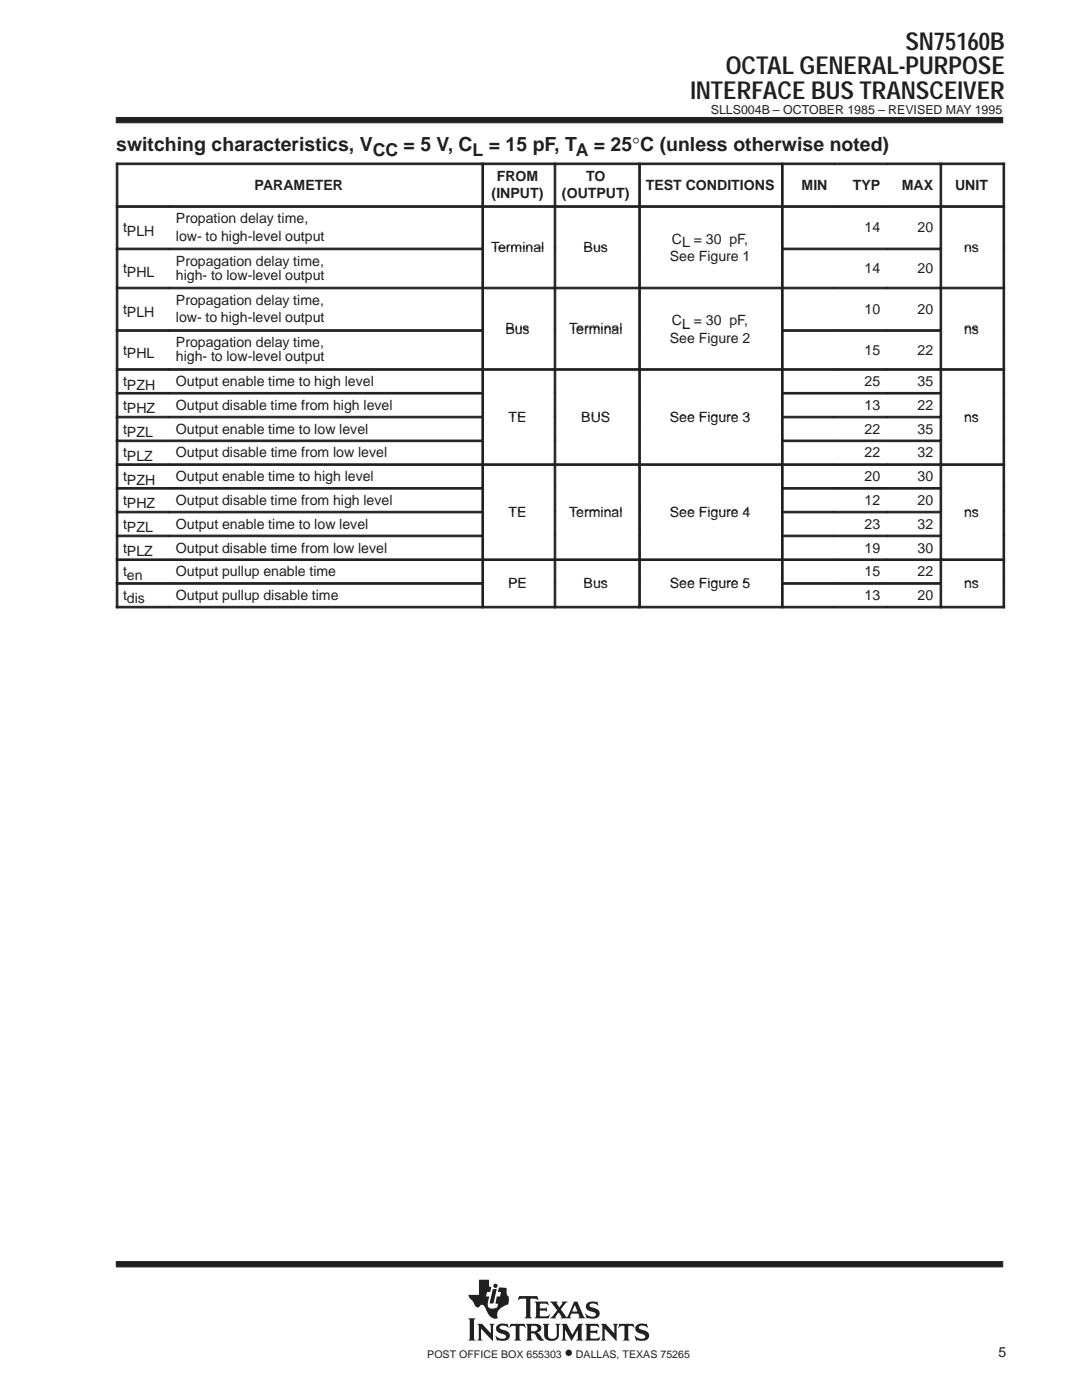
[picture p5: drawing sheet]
<svg xmlns="http://www.w3.org/2000/svg" width="216mm" height="279mm" viewBox="0 0 216 279" stroke-linecap="round" stroke-linejoin="round" font-family="sans-serif">
<g fill="#231f20" stroke="#231f20" stroke-width=".2">
<path d="M23.2 23.4h176.9v1.1h-176.9z" fill-rule="evenodd"/>
<path d="M23.2 251.8h176.9v1h-176.9z" fill-rule="evenodd"/>
</g>
<g fill="#231f20">
<path d="M98.3 257.3h.8l-.6 2.8h-.8z"/>
<path d="M104.9 264.2h1.9a.9 .9 0 0 1 1 .3 .9 .9 0 0 1 0 1.2l-.7 .2 .5 .4 .9 1.2a1.2 1.2 0 0 1-1.6-1l-.3-.4h-.6v1l.3 .4h-1.4l.3-.5v-2.3z" fill-rule="evenodd"/>
<path d="M109.7 259.8h1.6l-.2 .3 .5 .8 .6-.8-.1-.3h1.2l-.4 .2-1 1.3 1.2 1.6 1.5-3.1h.6l1.2 2.9 .4 .4-1.4-.1a.22 .22 0 0 0 .2-.1 .22 .22 0 0 0 0-.3l-.2-.4h-1.4l-.2 .7 .2 .2h-2.2l.2-.3-.5-.9-.7 .9 .2 .3h-1.3l.6-.4 .9-1.2z" fill-rule="evenodd"/>
<path d="M127.1 264.4l.8-.3 .9 .2 .2-.2 .3 .8-.1 .1a1.2 1.2 0 0 0-1.7-.1 1.47 1.47 0 0 0 1.3 .7 1.03 1.03 0 0 1 .7 1.2 1.03 1.03 0 0 1-1.2 .8l-1.1-.1-.2 .1-.4-1 .9 .5h.9a.45 .45 0 0 0 .4-.5 .45 .45 0 0 0-.6-.3l-.2-.1a1.11 1.11 0 0 1-1.2-1.5z" fill-rule="evenodd"/>
<path d="M123.6 264.2h2.8l.2 .8-.6-.4h-.5l-.1 .1v2.4l.3 .4h-1.4l.3-.4v-2.4l-.1-.1h-.5l-.7 .4z" fill-rule="evenodd"/>
<path d="M116.7 264.2h2.6l.2 .8-.6-.4-1.1 .1v.9h1.1l.3-.3v.9l-.4-.2h-1v1l1.3 .1 .7-.3-.3 .7h-2.8l.3-.4v-2.5z" fill-rule="evenodd"/>
<path d="M119.9 264.2h1l1.7 1.9v-1.5l-.3-.4h1l-.3 .4v3l-2.3-2.4v2l.3 .3h-1.1l.3-.4v-2.5z" fill-rule="evenodd"/>
<path d="M112 264.2h1.1l1.1 2.2 1.2-2.2h1l-.3 .4v2.6l.3 .3h-1.4l.3-.4v-1.7l-1.3 2.2-1.3-2.3v1.8l.4 .4h-1.1l.3-.5v-2.3z" fill-rule="evenodd"/>
<path d="M99.3 264.4l.7-.2 1.1 .1 .1-.2 .3 .8-.6-.3h-.8a.41 .41 0 0 0-.4 .4 .41 .41 0 0 0 .5 .4 1.29 1.29 0 0 1 1.5 1.4 1.08 1.08 0 0 1-1.2 .8l-1.1-.1-.2 .1-.4-1 .8 .5 .5 .1 .6-.1 .3-.3a.72 .72 0 0 0-.9-.6 .99 .99 0 0 1-1-.6 .99 .99 0 0 1 .2-1.2z" fill-rule="evenodd"/>
<path d="M101.9 264.2h2.8l.2 .8-.7-.4h-.4l-.1 .1v2.4l.3 .4h-1.4l.3-.4v-2.4l-.1-.1h-.5l-.7 .4z" fill-rule="evenodd"/>
<path d="M108.3 264.2h1.3l-.3 .4v2a.65 .65 0 0 0 .7 .6l.6-.1 .4-.4 .1-2-.3-.5h1l-.3 .4v1.8a1.54 1.54 0 0 1-2.4 .9l-.5-.6v-2.1z" fill-rule="evenodd"/>
<path d="M95.2 264.2h1l1.7 1.9v-1.5l-.3-.4h1.1l-.3 .4v3l-2.4-2.4v1.9l.3 .4h-1.1l.3-.5v-2.3z" fill-rule="evenodd"/>
<path d="M93.4 263.1h1.5l-.3 .4v3.6l.3 .4h-1.5l.3-.4v-3.6z" fill-rule="evenodd"/>
<path d="M103.6 258.7h3.6l.2 .8-.4-.3h-1.2v3.6l.3 .3h-1.4l.2-.2 .1-.3v-3.2l-.1-.2h-.8l-.7 .3z" fill-rule="evenodd"/>
<path d="M106.7 259.8h2.6l.1 .7-.5-.3-1.2 .1v.8h1.1l.3-.2v.9l-.4-.2h-1v1l.2 .1h1.2l.5-.4 .1 .1-.2 .7h-2.8l.3-.5v-2.3z" fill-rule="evenodd"/>
<path d="M117.1 260.2a2.09 2.09 0 0 1 1.9-.3l.2-.2 .1 .9a1.22 1.22 0 0 0-1.7-.1 .82 .82 0 0 0 .9 .5 1.06 1.06 0 0 1 1.2 1.1 1.06 1.06 0 0 1-1.2 1.1l-1.2-.2-.2 .2-.3-1 .8 .5 .8 .1a.46 .46 0 0 0 .5-.5 .46 .46 0 0 0-.5-.5h-.2a1.11 1.11 0 0 1-1.2-1.6z" fill-rule="evenodd"/>
<path d="M95.6 255.4h2v1.3l.4 .2-.2 .9h-.6l-.2 .9h.6l-.3 1.3 .1 .7a.9 .9 0 0 0 1.2 .4l.6-.2 .2-.7-.5-.1 .2-1.4h.7l.2-.9h-.7l.3-.9 1.5 .2v1.1l.2 .4 .2 .1v.7a.81 .81 0 0 1-.6 1.1 2.73 2.73 0 0 0-1.7 1.7l.1 .8-.1 .1a1.81 1.81 0 0 1-2.1-1.5l-.3-.6a.7 .7 0 0 0-.6-.6 .7 .7 0 0 0-.7 .5 1.12 1.12 0 0 1-1.1-1.1l-.7-.8-.2-.6h2.1z" fill-rule="evenodd"/>
<circle cx="98.9" cy="256.6" r=".43"/>
</g>
<g fill="#fff">
<path d="M114.7 260.4l.5 1.3h-1z"/>
<path d="M106 264.6h.6a.56 .56 0 0 1 .6 .5 .56 .56 0 0 1-.6 .6h-.6z" fill-rule="evenodd"/>
</g>
<g fill="#231f20" stroke="#231f20" stroke-width=".2">
<path d="M23.2 32.5h.3v8.5h-.3z" fill-rule="evenodd"/>
<path d="M23.2 32.5h72.9v.4h-72.9z" fill-rule="evenodd"/>
<path d="M96.2 32.5h.3v8.5h-.3z" fill-rule="evenodd"/>
<path d="M96.2 32.5h14.4v.4h-14.4z" fill-rule="evenodd"/>
<path d="M110.6 32.5h.3v8.5h-.3z" fill-rule="evenodd"/>
<path d="M110.6 32.5h16.8v.4h-16.8z" fill-rule="evenodd"/>
<path d="M127.5 32.5h.3v8.5h-.3z" fill-rule="evenodd"/>
<path d="M127.5 32.5h28.4v.4h-28.4z" fill-rule="evenodd"/>
<path d="M155.9 32.5h.4v8.5h-.4z" fill-rule="evenodd"/>
<path d="M155.9 32.5h10.6v.4h-10.6z" fill-rule="evenodd"/>
<path d="M166.5 32.5h10.5v.4h-10.5z" fill-rule="evenodd"/>
<path d="M177 32.5h10.6v.4h-10.6z" fill-rule="evenodd"/>
<path d="M187.6 32.5h.3v8.5h-.3z" fill-rule="evenodd"/>
<path d="M200.1 32.5h.4v8.5h-.4z" fill-rule="evenodd"/>
<path d="M187.6 32.5h12.9v.4h-12.9z" fill-rule="evenodd"/>
<path d="M23.2 41.1h.3v8.4h-.3z" fill-rule="evenodd"/>
<path d="M23.2 41.1h10.5v.3h-10.5z" fill-rule="evenodd"/>
<path d="M33.7 41.1h62.4v.3h-62.4z" fill-rule="evenodd"/>
<path d="M96.2 41.1h.3v8.4h-.3z" fill-rule="evenodd"/>
<path d="M96.2 41.1h14.4v.3h-14.4z" fill-rule="evenodd"/>
<path d="M110.6 41.1h.3v8.4h-.3z" fill-rule="evenodd"/>
<path d="M110.6 41.1h16.8v.3h-16.8z" fill-rule="evenodd"/>
<path d="M127.5 41.1h.3v8.4h-.3z" fill-rule="evenodd"/>
<path d="M127.5 41.1h28.4v.3h-28.4z" fill-rule="evenodd"/>
<path d="M155.9 41.1h.4v8.4h-.4z" fill-rule="evenodd"/>
<path d="M155.9 41.1h10.6v.3h-10.6z" fill-rule="evenodd"/>
<path d="M166.5 41.1h10.5v.3h-10.5z" fill-rule="evenodd"/>
<path d="M177 41.1h10.6v.3h-10.6z" fill-rule="evenodd"/>
<path d="M187.6 41.1h.3v8.4h-.3z" fill-rule="evenodd"/>
<path d="M200.1 41.1h.4v8.4h-.4z" fill-rule="evenodd"/>
<path d="M187.6 41.1h12.9v.3h-12.9z" fill-rule="evenodd"/>
<path d="M23.2 49.5h.3v7.8h-.3z" fill-rule="evenodd"/>
<path d="M23.2 49.5h10.5v.3h-10.5z" fill-rule="evenodd"/>
<path d="M33.7 49.5h62.4v.3h-62.4z" fill-rule="evenodd"/>
<path d="M96.2 49.5h.3v7.8h-.3z" fill-rule="evenodd"/>
<path d="M110.6 49.5h.3v7.8h-.3z" fill-rule="evenodd"/>
<path d="M127.5 49.5h.3v7.8h-.3z" fill-rule="evenodd"/>
<path d="M155.9 49.5h.4v7.8h-.4z" fill-rule="evenodd"/>
<path d="M155.9 49.5h10.6v.3h-10.6z" fill-rule="evenodd"/>
<path d="M166.5 49.5h10.5v.3h-10.5z" fill-rule="evenodd"/>
<path d="M177 49.5h10.6v.3h-10.6z" fill-rule="evenodd"/>
<path d="M187.6 49.5h.3v7.8h-.3z" fill-rule="evenodd"/>
<path d="M200.1 49.5h.4v7.8h-.4z" fill-rule="evenodd"/>
<path d="M23.2 57.3h.3v8.5h-.3z" fill-rule="evenodd"/>
<path d="M23.2 57.3h10.5v.3h-10.5z" fill-rule="evenodd"/>
<path d="M33.7 57.3h62.4v.3h-62.4z" fill-rule="evenodd"/>
<path d="M96.2 57.3h.3v8.5h-.3z" fill-rule="evenodd"/>
<path d="M96.2 57.3h14.4v.3h-14.4z" fill-rule="evenodd"/>
<path d="M110.6 57.3h.3v8.5h-.3z" fill-rule="evenodd"/>
<path d="M110.6 57.3h16.8v.3h-16.8z" fill-rule="evenodd"/>
<path d="M127.5 57.3h.3v8.5h-.3z" fill-rule="evenodd"/>
<path d="M127.5 57.3h28.4v.3h-28.4z" fill-rule="evenodd"/>
<path d="M155.9 57.3h.4v8.5h-.4z" fill-rule="evenodd"/>
<path d="M155.9 57.3h10.6v.3h-10.6z" fill-rule="evenodd"/>
<path d="M166.5 57.3h10.5v.3h-10.5z" fill-rule="evenodd"/>
<path d="M177 57.3h10.6v.3h-10.6z" fill-rule="evenodd"/>
<path d="M187.6 57.3h.3v8.5h-.3z" fill-rule="evenodd"/>
<path d="M200.1 57.3h.4v8.5h-.4z" fill-rule="evenodd"/>
<path d="M187.6 57.3h12.9v.3h-12.9z" fill-rule="evenodd"/>
<path d="M23.2 65.8h.3v7.8h-.3z" fill-rule="evenodd"/>
<path d="M23.2 65.8h10.5v.3h-10.5z" fill-rule="evenodd"/>
<path d="M33.7 65.8h62.4v.3h-62.4z" fill-rule="evenodd"/>
<path d="M96.2 65.8h.3v7.8h-.3z" fill-rule="evenodd"/>
<path d="M110.6 65.8h.3v7.8h-.3z" fill-rule="evenodd"/>
<path d="M127.5 65.8h.3v7.8h-.3z" fill-rule="evenodd"/>
<path d="M155.9 65.8h.4v7.8h-.4z" fill-rule="evenodd"/>
<path d="M155.9 65.8h10.6v.3h-10.6z" fill-rule="evenodd"/>
<path d="M166.5 65.8h10.5v.3h-10.5z" fill-rule="evenodd"/>
<path d="M177 65.8h10.6v.3h-10.6z" fill-rule="evenodd"/>
<path d="M187.6 65.8h.3v7.8h-.3z" fill-rule="evenodd"/>
<path d="M200.1 65.8h.4v7.8h-.4z" fill-rule="evenodd"/>
<path d="M23.2 73.6h.3v4.7h-.3z" fill-rule="evenodd"/>
<path d="M23.2 73.6h10.5v.3h-10.5z" fill-rule="evenodd"/>
<path d="M33.7 73.6h62.4v.3h-62.4z" fill-rule="evenodd"/>
<path d="M96.2 73.6h.3v4.7h-.3z" fill-rule="evenodd"/>
<path d="M96.2 73.6h14.4v.3h-14.4z" fill-rule="evenodd"/>
<path d="M110.6 73.6h.3v4.7h-.3z" fill-rule="evenodd"/>
<path d="M110.6 73.6h16.8v.3h-16.8z" fill-rule="evenodd"/>
<path d="M127.5 73.6h.3v4.7h-.3z" fill-rule="evenodd"/>
<path d="M127.5 73.6h28.4v.3h-28.4z" fill-rule="evenodd"/>
<path d="M155.9 73.6h.4v4.7h-.4z" fill-rule="evenodd"/>
<path d="M155.9 73.6h10.6v.3h-10.6z" fill-rule="evenodd"/>
<path d="M166.5 73.6h10.5v.3h-10.5z" fill-rule="evenodd"/>
<path d="M177 73.6h10.6v.3h-10.6z" fill-rule="evenodd"/>
<path d="M187.6 73.6h.3v4.7h-.3z" fill-rule="evenodd"/>
<path d="M200.1 73.6h.4v4.7h-.4z" fill-rule="evenodd"/>
<path d="M187.6 73.6h12.9v.3h-12.9z" fill-rule="evenodd"/>
<path d="M23.2 78.3h.3v4.8h-.3z" fill-rule="evenodd"/>
<path d="M23.2 78.3h10.5v.3h-10.5z" fill-rule="evenodd"/>
<path d="M33.7 78.3h62.4v.3h-62.4z" fill-rule="evenodd"/>
<path d="M96.2 78.3h.3v4.8h-.3z" fill-rule="evenodd"/>
<path d="M110.6 78.3h.3v4.8h-.3z" fill-rule="evenodd"/>
<path d="M127.5 78.3h.3v4.8h-.3z" fill-rule="evenodd"/>
<path d="M155.9 78.3h.4v4.8h-.4z" fill-rule="evenodd"/>
<path d="M155.9 78.3h10.6v.3h-10.6z" fill-rule="evenodd"/>
<path d="M166.5 78.3h10.5v.3h-10.5z" fill-rule="evenodd"/>
<path d="M177 78.3h10.6v.3h-10.6z" fill-rule="evenodd"/>
<path d="M187.6 78.3h.3v4.8h-.3z" fill-rule="evenodd"/>
<path d="M200.1 78.3h.4v4.8h-.4z" fill-rule="evenodd"/>
<path d="M23.2 83.1h.3v4.7h-.3z" fill-rule="evenodd"/>
<path d="M23.2 83.1h10.5v.3h-10.5z" fill-rule="evenodd"/>
<path d="M33.7 83.1h62.4v.3h-62.4z" fill-rule="evenodd"/>
<path d="M96.2 83.1h.3v4.7h-.3z" fill-rule="evenodd"/>
<path d="M110.6 83.1h.3v4.7h-.3z" fill-rule="evenodd"/>
<path d="M127.5 83.1h.3v4.7h-.3z" fill-rule="evenodd"/>
<path d="M155.9 83.1h.4v4.7h-.4z" fill-rule="evenodd"/>
<path d="M155.9 83.1h10.6v.3h-10.6z" fill-rule="evenodd"/>
<path d="M166.5 83.1h10.5v.3h-10.5z" fill-rule="evenodd"/>
<path d="M177 83.1h10.6v.3h-10.6z" fill-rule="evenodd"/>
<path d="M187.6 83.1h.3v4.7h-.3z" fill-rule="evenodd"/>
<path d="M200.1 83.1h.4v4.7h-.4z" fill-rule="evenodd"/>
<path d="M23.2 87.8h.3v4.7h-.3z" fill-rule="evenodd"/>
<path d="M23.2 87.8h10.5v.3h-10.5z" fill-rule="evenodd"/>
<path d="M33.7 87.8h62.4v.3h-62.4z" fill-rule="evenodd"/>
<path d="M96.2 87.8h.3v4.7h-.3z" fill-rule="evenodd"/>
<path d="M110.6 87.8h.3v4.7h-.3z" fill-rule="evenodd"/>
<path d="M127.5 87.8h.3v4.7h-.3z" fill-rule="evenodd"/>
<path d="M155.9 87.8h.4v4.7h-.4z" fill-rule="evenodd"/>
<path d="M155.9 87.8h10.6v.3h-10.6z" fill-rule="evenodd"/>
<path d="M166.5 87.8h10.5v.3h-10.5z" fill-rule="evenodd"/>
<path d="M177 87.8h10.6v.3h-10.6z" fill-rule="evenodd"/>
<path d="M187.6 87.8h.3v4.7h-.3z" fill-rule="evenodd"/>
<path d="M200.1 87.8h.4v4.7h-.4z" fill-rule="evenodd"/>
<path d="M23.2 92.6h.3v4.7h-.3z" fill-rule="evenodd"/>
<path d="M23.2 92.6h10.5v.3h-10.5z" fill-rule="evenodd"/>
<path d="M33.7 92.6h62.4v.3h-62.4z" fill-rule="evenodd"/>
<path d="M96.2 92.6h.3v4.7h-.3z" fill-rule="evenodd"/>
<path d="M96.2 92.6h14.4v.3h-14.4z" fill-rule="evenodd"/>
<path d="M110.6 92.6h.3v4.7h-.3z" fill-rule="evenodd"/>
<path d="M110.6 92.6h16.8v.3h-16.8z" fill-rule="evenodd"/>
<path d="M127.5 92.6h.3v4.7h-.3z" fill-rule="evenodd"/>
<path d="M127.5 92.6h28.4v.3h-28.4z" fill-rule="evenodd"/>
<path d="M155.9 92.6h.4v4.7h-.4z" fill-rule="evenodd"/>
<path d="M155.9 92.6h10.6v.3h-10.6z" fill-rule="evenodd"/>
<path d="M166.5 92.6h10.5v.3h-10.5z" fill-rule="evenodd"/>
<path d="M177 92.6h10.6v.3h-10.6z" fill-rule="evenodd"/>
<path d="M187.6 92.6h.3v4.7h-.3z" fill-rule="evenodd"/>
<path d="M200.1 92.6h.4v4.7h-.4z" fill-rule="evenodd"/>
<path d="M187.6 92.6h12.9v.3h-12.9z" fill-rule="evenodd"/>
<path d="M23.2 97.3h.3v4.7h-.3z" fill-rule="evenodd"/>
<path d="M23.2 97.3h10.5v.3h-10.5z" fill-rule="evenodd"/>
<path d="M33.7 97.3h62.4v.3h-62.4z" fill-rule="evenodd"/>
<path d="M96.2 97.3h.3v4.7h-.3z" fill-rule="evenodd"/>
<path d="M110.6 97.3h.3v4.7h-.3z" fill-rule="evenodd"/>
<path d="M127.5 97.3h.3v4.7h-.3z" fill-rule="evenodd"/>
<path d="M155.9 97.3h.4v4.7h-.4z" fill-rule="evenodd"/>
<path d="M155.9 97.3h10.6v.3h-10.6z" fill-rule="evenodd"/>
<path d="M166.5 97.3h10.5v.3h-10.5z" fill-rule="evenodd"/>
<path d="M177 97.3h10.6v.3h-10.6z" fill-rule="evenodd"/>
<path d="M187.6 97.3h.3v4.7h-.3z" fill-rule="evenodd"/>
<path d="M200.1 97.3h.4v4.7h-.4z" fill-rule="evenodd"/>
<path d="M23.2 102h.3v4.8h-.3z" fill-rule="evenodd"/>
<path d="M23.2 102h10.5v.4h-10.5z" fill-rule="evenodd"/>
<path d="M33.7 102h62.4v.4h-62.4z" fill-rule="evenodd"/>
<path d="M96.2 102h.3v4.8h-.3z" fill-rule="evenodd"/>
<path d="M110.6 102h.3v4.8h-.3z" fill-rule="evenodd"/>
<path d="M127.5 102h.3v4.8h-.3z" fill-rule="evenodd"/>
<path d="M155.9 102h.4v4.8h-.4z" fill-rule="evenodd"/>
<path d="M155.9 102h10.6v.4h-10.6z" fill-rule="evenodd"/>
<path d="M166.5 102h10.5v.4h-10.5z" fill-rule="evenodd"/>
<path d="M177 102h10.6v.4h-10.6z" fill-rule="evenodd"/>
<path d="M187.6 102h.3v4.8h-.3z" fill-rule="evenodd"/>
<path d="M200.1 102h.4v4.8h-.4z" fill-rule="evenodd"/>
<path d="M23.2 106.8h.3v4.7h-.3z" fill-rule="evenodd"/>
<path d="M23.2 106.8h10.5v.3h-10.5z" fill-rule="evenodd"/>
<path d="M33.7 106.8h62.4v.3h-62.4z" fill-rule="evenodd"/>
<path d="M96.2 106.8h.3v4.7h-.3z" fill-rule="evenodd"/>
<path d="M110.6 106.8h.3v4.7h-.3z" fill-rule="evenodd"/>
<path d="M127.5 106.8h.3v4.7h-.3z" fill-rule="evenodd"/>
<path d="M155.9 106.8h.4v4.7h-.4z" fill-rule="evenodd"/>
<path d="M155.9 106.8h10.6v.3h-10.6z" fill-rule="evenodd"/>
<path d="M166.5 106.8h10.5v.3h-10.5z" fill-rule="evenodd"/>
<path d="M177 106.8h10.6v.3h-10.6z" fill-rule="evenodd"/>
<path d="M187.6 106.8h.3v4.7h-.3z" fill-rule="evenodd"/>
<path d="M200.1 106.8h.4v4.7h-.4z" fill-rule="evenodd"/>
<path d="M23.2 111.5h.3v4.8h-.3z" fill-rule="evenodd"/>
<path d="M23.2 111.5h10.5v.4h-10.5z" fill-rule="evenodd"/>
<path d="M33.7 111.5h62.4v.4h-62.4z" fill-rule="evenodd"/>
<path d="M96.2 111.5h.3v4.8h-.3z" fill-rule="evenodd"/>
<path d="M96.2 111.5h14.4v.4h-14.4z" fill-rule="evenodd"/>
<path d="M110.6 111.5h.3v4.8h-.3z" fill-rule="evenodd"/>
<path d="M110.6 111.5h16.8v.4h-16.8z" fill-rule="evenodd"/>
<path d="M127.5 111.5h.3v4.8h-.3z" fill-rule="evenodd"/>
<path d="M127.5 111.5h28.4v.4h-28.4z" fill-rule="evenodd"/>
<path d="M155.9 111.5h.4v4.8h-.4z" fill-rule="evenodd"/>
<path d="M155.9 111.5h10.6v.4h-10.6z" fill-rule="evenodd"/>
<path d="M166.5 111.5h10.5v.4h-10.5z" fill-rule="evenodd"/>
<path d="M177 111.5h10.6v.4h-10.6z" fill-rule="evenodd"/>
<path d="M187.6 111.5h.3v4.8h-.3z" fill-rule="evenodd"/>
<path d="M200.1 111.5h.4v4.8h-.4z" fill-rule="evenodd"/>
<path d="M187.6 111.5h12.9v.4h-12.9z" fill-rule="evenodd"/>
<path d="M23.2 116.3h.3v5h-.3z" fill-rule="evenodd"/>
<path d="M23.2 116.3h10.5v.3h-10.5z" fill-rule="evenodd"/>
<path d="M23.2 121h10.5v.3h-10.5z" fill-rule="evenodd"/>
<path d="M33.7 116.3h62.4v.3h-62.4z" fill-rule="evenodd"/>
<path d="M33.7 121h62.4v.3h-62.4z" fill-rule="evenodd"/>
<path d="M96.2 116.3h.3v5h-.3z" fill-rule="evenodd"/>
<path d="M96.2 121h14.4v.3h-14.4z" fill-rule="evenodd"/>
<path d="M110.6 116.3h.3v5h-.3z" fill-rule="evenodd"/>
<path d="M110.6 121h16.8v.3h-16.8z" fill-rule="evenodd"/>
<path d="M127.5 116.3h.3v5h-.3z" fill-rule="evenodd"/>
<path d="M127.5 121h28.4v.3h-28.4z" fill-rule="evenodd"/>
<path d="M155.9 116.3h.4v5h-.4z" fill-rule="evenodd"/>
<path d="M155.9 116.3h10.6v.3h-10.6z" fill-rule="evenodd"/>
<path d="M155.9 121h10.6v.3h-10.6z" fill-rule="evenodd"/>
<path d="M166.5 116.3h10.5v.3h-10.5z" fill-rule="evenodd"/>
<path d="M166.5 121h10.5v.3h-10.5z" fill-rule="evenodd"/>
<path d="M177 116.3h10.6v.3h-10.6z" fill-rule="evenodd"/>
<path d="M177 121h10.6v.3h-10.6z" fill-rule="evenodd"/>
<path d="M187.6 116.3h.3v5h-.3z" fill-rule="evenodd"/>
<path d="M200.1 116.3h.4v5h-.4z" fill-rule="evenodd"/>
<path d="M187.6 121h12.9v.3h-12.9z" fill-rule="evenodd"/>
</g>
<g font-size="4.9" fill="#231f20">
<text x="180.7" y="9.9">SN75160B</text>
<text x="144.8" y="14.8">OCTAL GENERAL-PURPOSE</text>
<text x="137.8" y="19.7">INTERFACE BUS TRANSCEIVER</text>
</g>
<text font-size="3.9" fill="#231f20" x="23.2" y="30.2">switching characteristics, V</text>
<g font-size="3.5" fill="#231f20">
<text x="74.4" y="31.1">CC = 5 V, CL = 15 pF, TA = 25°C (unless otherwise noted)</text>
<text x="112.7" y="271">•</text>
</g>
<g font-size="2.8" fill="#231f20">
<text x="50.8" y="37.9">PARAMETER</text>
<text x="98.1" y="39.6">(INPUT)</text>
<text x="99.1" y="36.1">FROM</text>
<text x="112.1" y="39.6">(OUTPUT)</text>
<text x="117" y="36.1">TO</text>
<text x="128.8" y="37.9">TEST CONDITIONS</text>
<text x="159.9" y="37.9">MIN</text>
<text x="170.2" y="37.9">TYP</text>
<text x="179.9" y="37.9">MAX</text>
<text x="190.6" y="37.9">UNIT</text>
<text x="24.6" y="46.4">tPLH</text>
<text x="35.1" y="44.5">Propation delay time,</text>
<text x="172.5" y="46.4">14</text>
<text x="183.1" y="46.4">20</text>
<text x="35.1" y="48.1">low- to high-level output</text>
<text x="35.1" y="53">Propagation delay time,</text>
<text x="98" y="50.3">Terminal</text>
<text x="116.5" y="50.3">Bus</text>
<text x="133.7" y="52.1">See Figure 1</text>
<text x="134.1" y="48.6">CL</text>
<text x="136.1" y="49.3">L = 30 pF,</text>
<text x="192.4" y="50.3">ns</text>
<text x="24.6" y="54.5">tPHL</text>
<text x="35.1" y="55.8">high- to low-level output</text>
<text x="172.5" y="54.5">14</text>
<text x="183.1" y="54.5">20</text>
<text x="24.6" y="62.7">tPLH</text>
<text x="35.1" y="60.8">Propagation delay time,</text>
<text x="35.1" y="64.3">low- to high-level output</text>
<text x="134.1" y="64.9">CL</text>
<text x="136.1" y="65.6">L = 30 pF,</text>
<text x="172.5" y="62.7">10</text>
<text x="183.1" y="62.7">20</text>
<text x="24.6" y="70.8">tPHL</text>
<text x="35.1" y="69.3">Propagation delay time,</text>
<text x="100.8" y="66.5">Bus</text>
<text x="113.6" y="66.5">Terminal</text>
<text x="133.7" y="68.4">See Figure 2</text>
<text x="172.5" y="70.8">15</text>
<text x="183.1" y="70.8">22</text>
<text x="192.4" y="66.5">ns</text>
<text x="24.6" y="77.1">tPZH</text>
<text x="35.1" y="72.1">high- to low-level output</text>
<text x="35.1" y="77.1">Output enable time to high level</text>
<text x="172.5" y="77.1">25</text>
<text x="183.1" y="77.1">35</text>
<text x="24.6" y="81.8">tPHZ</text>
<text x="35.1" y="81.8">Output disable time from high level</text>
<text x="172.5" y="81.8">13</text>
<text x="183.1" y="81.8">22</text>
<text x="24.6" y="86.6">tPZL</text>
<text x="35.1" y="86.6">Output enable time to low level</text>
<text x="101.5" y="84.2">TE</text>
<text x="116" y="84.2">BUS</text>
<text x="133.7" y="84.2">See Figure 3</text>
<text x="172.5" y="86.6">22</text>
<text x="183.1" y="86.6">35</text>
<text x="192.4" y="84.2">ns</text>
<text x="24.6" y="91.3">tPLZ</text>
<text x="35.1" y="91.3">Output disable time from low level</text>
<text x="172.5" y="91.3">22</text>
<text x="183.1" y="91.3">32</text>
<text x="24.6" y="96">tPZH</text>
<text x="24.6" y="100.8">tPHZ</text>
<text x="35.1" y="96">Output enable time to high level</text>
<text x="35.1" y="100.8">Output disable time from high level</text>
<text x="172.5" y="96">20</text>
<text x="172.5" y="100.8">12</text>
<text x="183.1" y="96">30</text>
<text x="183.1" y="100.8">20</text>
<text x="24.6" y="105.5">tPZL</text>
<text x="35.1" y="105.5">Output enable time to low level</text>
<text x="101.5" y="103.1">TE</text>
<text x="113.6" y="103.1">Terminal</text>
<text x="133.7" y="103.1">See Figure 4</text>
<text x="172.5" y="105.5">23</text>
<text x="183.1" y="105.5">32</text>
<text x="192.4" y="103.1">ns</text>
<text x="24.6" y="110.3">tPLZ</text>
<text x="35.1" y="110.3">Output disable time from low level</text>
<text x="172.5" y="110.3">19</text>
<text x="183.1" y="110.3">30</text>
<text x="24.6" y="115">ten</text>
<text x="24.6" y="119.7">tdis</text>
<text x="35.1" y="115">Output pullup enable time</text>
<text x="35.1" y="119.7">Output pullup disable time</text>
<text x="101.4" y="117.4">PE</text>
<text x="116.5" y="117.4">Bus</text>
<text x="133.7" y="117.4">See Figure 5</text>
<text x="172.5" y="115">15</text>
<text x="172.5" y="119.7">13</text>
<text x="183.1" y="115">22</text>
<text x="183.1" y="119.7">20</text>
<text x="192.4" y="117.4">ns</text>
<text x="199.2" y="270.7">5</text>
</g>
<text font-size="2.5" fill="#231f20" x="141.8" y="22.7">SLLS004B – OCTOBER 1985 – REVISED MAY 1995</text>
<g font-size="2.1" fill="#231f20">
<text x="85.3" y="271">POST OFFICE BOX 655303</text>
<text x="114.9" y="271">DALLAS, TEXAS 75265</text>
</g>
</svg>
